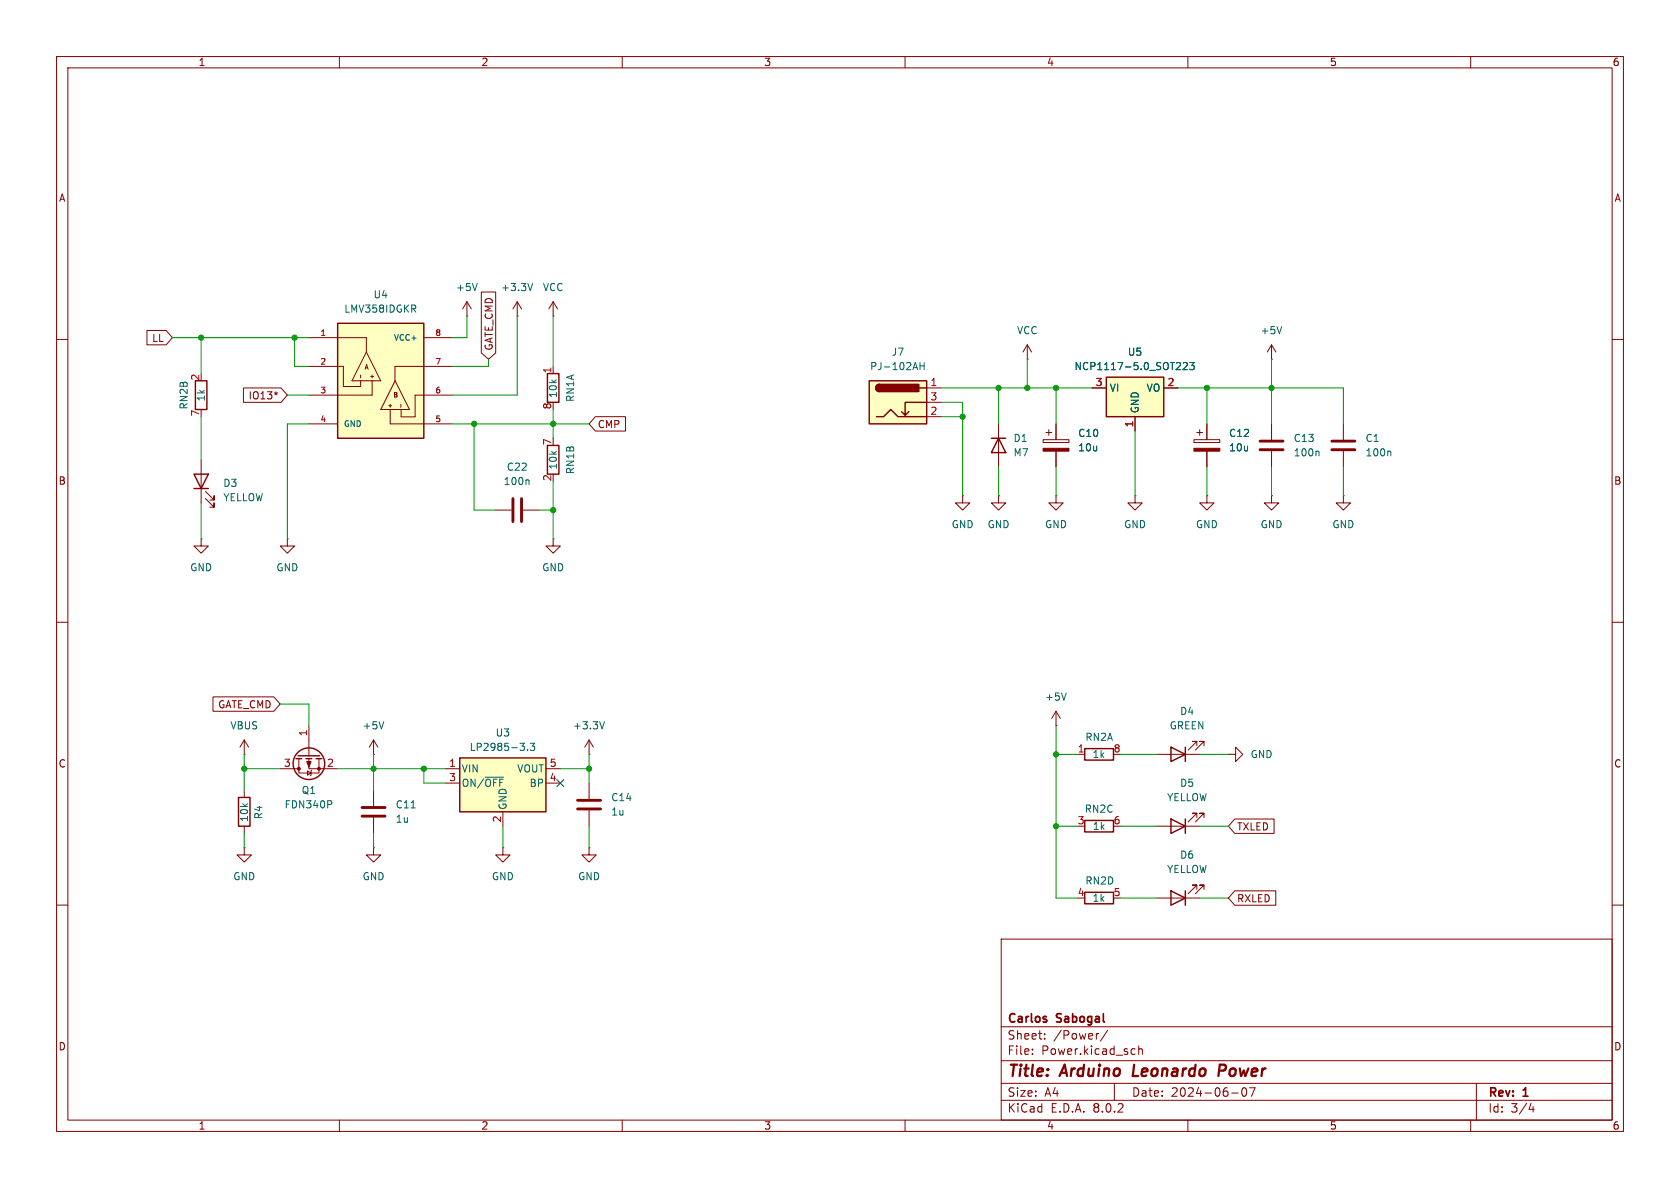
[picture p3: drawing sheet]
<svg xmlns="http://www.w3.org/2000/svg" width="297mm" height="210mm" viewBox="0 0 297 210" stroke-linecap="round" stroke-linejoin="round" font-family="sans-serif">
<g fill="none" stroke="#840000" stroke-width=".18">
<path d="M10 10h277v190h-277zM12 12h273v186h-273zM60 10v2M110 10v2M160 10v2M210 10v2M260 10v2M10 60h2M285 60h2M10 110h2M285 110h2M43.2 133.4h.1"/>
<path d="M43.2 130.8l-.8 1.3M43.2 130.8v2.6M43.2 130.8l.7 1.3M10 160h2M104.1 149.9v1.2h1.3l-1.3 1.3-1.2-1.3h1.2M104.1 149.9h.1M285 160h2M177 166h108v32h-108zM60 198v2M110 198v2M160 198v2M177 194.5h108"/>
<path d="M177 191.5h108M177 187.5h108M177 181.5h108M182.5 186.3v.1M182.5 185.5v.1M184.7 183.6v.1M184.7 182.8v.1M194.2 182.7l-.2 .1M195.8 182.1l-1.3 2M197 191.5v3M200.2 185.4l.5 .1M200.7 186.3l-.5 .1"/>
<path d="M201.3 185.5l.2-.1 .4 .1 .1 .9M201.3 184.9v1.5M210 198v2M217.7 193.2h1.2M219.7 192.4l.2-.1a.81 .81 0 0 1 .6 .6 .81 .81 0 0 1-.3 .8l-.2 .1a.81 .81 0 0 1-.3-1.4zM220.9 192.3h1l-.7 1.5M260 198v2M261 191.5v6.5M270.7 195l-.4 1.1h.9M271 195.6v1"/>
</g>
<path d="M200.5 188.2l-.2 2h.9M216.4 188.2h-.8l-.2 2M216.5 189.2l-1 .1" fill="none" stroke="#840000" stroke-width=".4"/>
<path d="M81.3 134h15.2v9.5h-15.2z" fill="#ffffc2"/>
<path d="M96.8 78.7h2v5.1h-2zM96.8 66h2v5.1h-2zM175.3 77.5h2.5M176.5 77.5l1.3 2.5h-2.5zM34.3 83.8h2.5l-1.2 2.6zM34.3 86.4h2.5M81.3 134h15.2v9.5h-15.2zM42.2 141h2v5.1h-2z" fill="none" stroke="#840000" stroke-width=".25"/>
<g fill="none" stroke="#840000" stroke-width=".18">
<path d="M97.8 64.8v1.2M176.5 74.9v7.7M35.6 81.3v7.6M36.3 88.1l1.5 1.6v-.8v.8h-.7M36.3 86.9l1.5 1.5v-.8v.8h-.7M50.8 95.3v1.2h1.3l-1.3 1.3-1.3-1.3h1.3M50.8 95.3h.1M87.6 90.2h2.8M92.5 90.2h2.7M170.2 87.6v1.3h1.2l-1.2 1.3-1.3-1.3h1.3M170.2 87.6h.1M176.5 87.6v1.3h1.3l-1.3 1.3-1.2-1.3h1.2"/>
<path d="M176.5 87.6h.1M43.2 139.7v1.3M66 133.4h.1M66 130.8l-.7 1.3M66 130.8v2.6M66 130.8l.8 1.3M78.7 135.9h2.6M78.7 138.4h2.6M96.5 135.9h2.6M96.5 138.4h2.6M104.1 133.4h.1M104.1 130.8l-.7 1.3"/>
<path d="M104.1 130.8v2.6M104.1 138.4v2.8M104.1 130.8l.8 1.3M43.2 149.9v1.2h1.2l-1.2 1.3-1.3-1.3h1.3M43.2 149.9h.1M43.2 146.1v1.2M88.9 149.9v1.2h1.3l-1.3 1.3-1.3-1.3h1.3M88.9 149.9h.1M88.9 143.5v2.6M104.1 143.3v2.8"/>
</g>
<path d="M93.3 84.8l.2 .2v.7M67.9 127.6l-.5 1.2M85.8 137.4h3.2M91.9 131.4h.8l-.4 .5M92.6 131.9l.1 .2-.1 .5M93.3 132.5v.2M93.7 131.4h.8l-.4 .5 .4 .1v.5l-.2 .2-.6-.2M106.9 127.6l-.5 1.2" fill="none" stroke="#006464" stroke-width=".18"/>
<path d="M90.7 88.1v4.1M92.2 88.1v4.1M102.1 141.5h4.1M102.1 143h4.1" fill="none" stroke="#840000" stroke-width=".51"/>
<path d="M195.6 66.7h10.1v7h-10.1z" fill="#ffffc2"/>
<path d="M195.6 66.7h10.1v7h-10.1z" fill="none" stroke="#840000" stroke-width=".25"/>
<path d="M193 68.6h2.6M200.7 73.7v2.5M205.7 68.6h2.6M66 139.7v2.8M66 149.9v1.2h1.3l-1.3 1.3-1.2-1.3h1.2M66 149.9h.1M66 144.5v2.8" fill="none" stroke="#840000" stroke-width=".18"/>
<path d="M207.9 65.3h.8M208.6 64.2v.4M209.2 64.2l.5-.1 .2 .3-.8 .9h.8M210.3 64.1h.8l-.4 .5 .4 .1v.5l-.2 .1-.6-.1M72.7 142.8h.7" fill="none" stroke="#006464" stroke-width=".18"/>
<path d="M64 142.7h4.1M64 144.3h4.1" fill="none" stroke="#840000" stroke-width=".51"/>
<path d="M153.7 67.3h10.1v7.6h-10.1z" fill="#ffffc2"/>
<g fill="none" stroke="#840000" stroke-width=".25">
<path d="M34.5 67.3h2.1v5.1h-2.1zM153.7 67.3h10.1v7.6h-10.1zM154.9 73.7h1.3l1.3-1.3 1.2 1.3h5.1M155.4 67.9a.64 .64 0 0 0-.6 .7 .64 .64 0 0 0 .6 .6M160.7 72.8l-.7 .6M162.6 68.6h1.2M163.8 71.1h-3.8v2.3l-.6-.6M52.3 134.1h1M52.7 133.6h3.8M54.1 134.1h1M55.9 134.1h1M191.8 132.3h5v2.1h-5z"/>
<path d="M207 132.1l2.5 1.3-2.5 1.2zM209.5 132.1v2.5M191.8 157.7h5v2.1h-5zM191.8 145h5v2.1h-5zM207 144.8l2.5 1.3-2.5 1.2zM207 157.5l2.5 1.3-2.5 1.2zM209.5 144.8v2.5M209.5 157.5v2.5"/>
<circle cx="54.6" cy="135" r="2.79"/>
</g>
<g fill="#840000" stroke="#840000" stroke-width=".25">
<path d="M155 68.1l.4-.2v1.3a.63 .63 0 0 1-.5-.4 .63 .63 0 0 1 .1-.7z"/>
<path d="M155.4 67.9h7v1.3h-7z"/>
</g>
<g fill="none" stroke="#840000" stroke-width=".18">
<path d="M82.5 55.9h.1M82.5 53.3l-.7 1.3M82.5 53.3v2.6M82.5 53.3l.8 1.3M91.4 55.9h.1M91.4 53.3l-.7 1.3M91.4 53.3v2.6M91.4 53.3l.8 1.3M97.8 55.9h.1M97.8 53.3l.8 1.3M97.8 53.3v2.6M97.8 53.3l-.8 1.3"/>
<path d="M163.8 68.6h2.6M163.8 73.7h2.6M163.8 71.1h2.6M181.6 63.5h.1M181.6 61l-.8 1.2M181.6 61v2.5M181.6 61l.8 1.2M184.4 77.7h4.6v.5h-4.6zM184.9 76.5h1M185.4 75.9v1.1M186.7 74.9v2.8M186.7 79.8v2.8"/>
<path d="M211.1 77.7h4.5v.5h-4.5zM211.6 76.5h1M212.1 75.9v1.1M213.4 74.9v2.8M213.4 79.8v2.8M224.8 63.5h.1M224.8 61l-.8 1.2M224.8 61v2.5M224.8 74.9v2.8M224.8 79.8v2.8M224.8 61l.8 1.2M237.5 74.9v2.8"/>
<path d="M237.5 79.8v2.8M35.6 95.3v1.2h1.2l-1.2 1.3-1.3-1.3h1.3M35.6 95.3h.1M97.8 95.3v1.2h-1.3l1.3 1.3 1.3-1.3h-1.3M97.8 95.3h.1M186.7 87.6v1.3h1.3l-1.3 1.3-1.3-1.3h1.3M186.7 87.6h.1M200.7 87.6v1.3h1.2l-1.2 1.3-1.3-1.3h1.3M200.7 87.6h.1M213.4 87.6v1.3h1.2l-1.2 1.3-1.3-1.3h1.3M213.4 87.6h.1M224.8 87.6v1.3h1.3l-1.3 1.3-1.3-1.3h1.3"/>
<path d="M224.8 87.6h.1M237.5 87.6v1.3h1.3l-1.3 1.3-1.3-1.3h1.3M237.5 87.6h.1M49.5 135.9h3.3M52.8 134.1v2.6h3.6v-2.6M54.4 136.3l.6 .4-.6 .3zM54.6 134.1v1.8h5.1M54.6 128.3v5.3M55.1 136.1l-.1 .2v.7l-.1 .2M186.7 128.3h.1M186.7 125.7v2.6M186.7 125.7l-.8 1.3"/>
<path d="M186.7 125.7l.8 1.3M190.5 133.4h1.3M204.5 133.4h7.6M211.6 131.8v-.7h-.8h.8l-1.5 1.5M212.9 131.8v-.7h-.8h.8l-1.6 1.5M217.2 133.4h1.2v-1.3l1.3 1.3-1.3 1.2v-1.2M217.2 133.4h.1M204.5 146.1h7.6M204.5 158.8h7.6M211.6 144.5v-.7h-.8h.8l-1.5 1.5M211.6 157.2v-.7h-.8h.8l-1.5 1.5M212.9 144.5v-.7h-.8h.8l-1.6 1.5"/>
<path d="M212.9 157.2v-.7h-.8h.8l-1.6 1.5"/>
</g>
<path d="M84.4 50.1l-.5 1.3M94.2 50.1l-.5 1.3M226.6 57.7l-.4 1.3M162.7 64.1v1.2M162.7 64.7h.7M163.4 64.1v1.2M233 79.7l.2 .2v.7M245.7 79.7l.2 .2v.7M188.5 122.5l-.4 1.3M58.4 141.5l.3 .3-.1 .3-.2 .1" fill="none" stroke="#006464" stroke-width=".18"/>
<g fill="#840000" stroke="#840000" stroke-width=".18">
<path d="M54.2 134.6h.8l-.4 1z"/>
<path d="M184.4 79.2h4.6v.6h-4.6z"/>
<path d="M211.1 79.2h4.5v.6h-4.5z"/>
<circle cx="56.4" cy="135.9" r=".25"/>
<circle cx="52.8" cy="135.9" r=".25"/>
</g>
<path d="M222.8 79.5h4M222.8 78h4M235.5 79.5h4M235.5 78h4" fill="none" stroke="#840000" stroke-width=".51"/>
<path d="M59.7 57.2h15.2v20.3h-15.2z" fill="#ffffc2"/>
<path d="M59.7 57.2h15.2v20.3h-15.2z" fill="none" stroke="#840000" stroke-width=".25"/>
<g fill="none" stroke="#840000" stroke-width=".18">
<path d="M26 58.4h3.4l1.1 1.3-1.1 1.3h-3.4zM54.6 59.7h10.2v2.5M74.9 59.7h5.1M85.1 51.6h2.5v10.8l-1.2 1.1-1.3-1.1zM43 68.6h6.7l1.1 1.3-1.1 1.2h-6.7zM49.1 69.4l-.3 .2 .2 .2M54.6 64.8h6.1v3.5h3.1v-1M54.6 74.9h5.1M63.8 66.3v.5M64.8 62.2l2.5 5.1h-5.1zM65.5 66.5h.5M65.8 67.3v2.6h-11.2"/>
<path d="M65.8 66.3v.5M68.7 71.7h.5M69 72.4v2.5h11M69 71.5v.5M69.8 67.3l2.6 5.1h-5.1zM70.9 71.5v.5M80 64.8h-10.2v2.6M80 69.9h-6.6v3.8h-2.5v-1.3M105.3 73.7h5.3v2.5h-5.3l-1.2-1.3zM186.7 74.9v2.8M186.7 79.8v2.8M193 68.6h2.6"/>
<path d="M200.7 73.7v2.5M205.7 68.6h2.6M213.4 74.9v2.8M213.4 79.8v2.8M37.7 123.2h10.7l1.1 1.3-1.1 1.2h-10.7zM218.3 144.8h6.9v2.5h-6.9l-1.1-1.2zM218.3 157.5h7.2v2.5h-7.2l-1.1-1.2z"/>
</g>
<path d="M73.1 54.6l.4 .6M73.4 54v.5M207.9 65.3h.8M208.6 64.2v.4M209.2 64.2l.5-.1 .2 .3-.8 .9h.8M210.3 64.1h.8l-.4 .5 .4 .1v.5l-.2 .1-.6-.1" fill="none" stroke="#006464" stroke-width=".18"/>
<g fill="none" stroke="#009600" stroke-width=".18">
<path d="M30.5 59.7h24.1M35.6 59.7v6.3M52.1 59.7v5.1h2.5M82.5 55.9v3.8h-2.5M91.4 55.9v14h-11.4M97.8 55.9v8.9M35.6 73.7v7.6M50.8 69.9h3.8M54.6 74.9h-3.8v20.4M80 74.9h24.1M83.8 74.9v15.3h3.8M86.4 63.5v1.3h-6.4"/>
<path d="M97.8 72.4v5.1M166.4 71.1h3.8v16.5M166.4 73.7h3.8M166.4 68.6h26.6M176.5 68.6v6.3M181.6 63.5v5.1M186.7 68.6v6.3M200.7 76.2v11.4M208.3 68.6h29.2v6.3M213.4 68.6v6.3M224.8 63.5v11.4M35.6 88.9v6.4"/>
<path d="M95.2 90.2h2.6M97.8 85.1v10.2M176.5 82.6v5M186.7 82.6v5M213.4 82.6v5M224.8 82.6v5M237.5 82.6v5M43.2 135.9h6.3M43.2 133.4v6.3M49.5 124.5h5.1v3.8M59.7 135.9h19M66 133.4v6.3"/>
<path d="M74.9 135.9v2.5h3.8M99.1 135.9h5M104.1 133.4v5M186.7 128.3v30.5h3.8M186.7 133.4h3.8M198.1 133.4h6.4M212.1 133.4h5.1M43.2 147.3v2.6M66 147.3v2.6M88.9 146.1v3.8M104.1 146.1v3.8M186.7 146.1h3.8"/>
<path d="M198.1 146.1h6.4M198.1 158.8h6.4M212.1 146.1h5.1M212.1 158.8h5.1"/>
</g>
<path d="M98.5 137.8l1.2 1.2M99.7 137.8l-1.2 1.2" fill="none" stroke="#000084" stroke-width=".18"/>
<g fill="#009600" stroke="#009600" stroke-width=".18">
<circle cx="170.2" cy="73.7" r=".46"/>
<circle cx="97.8" cy="74.9" r=".46"/>
<circle cx="186.7" cy="68.6" r=".46"/>
<circle cx="213.4" cy="68.6" r=".46"/>
<circle cx="186.7" cy="133.4" r=".46"/>
<circle cx="176.5" cy="68.6" r=".46"/>
<circle cx="181.6" cy="68.6" r=".46"/>
<circle cx="43.2" cy="135.9" r=".46"/>
<circle cx="66" cy="135.9" r=".46"/>
<circle cx="74.9" cy="135.9" r=".46"/>
<circle cx="104.1" cy="135.9" r=".46"/>
<circle cx="83.8" cy="74.9" r=".46"/>
<circle cx="97.8" cy="90.2" r=".46"/>
<circle cx="224.8" cy="68.6" r=".46"/>
<circle cx="186.7" cy="146.1" r=".46"/>
<circle cx="35.6" cy="59.7" r=".46"/>
<circle cx="52.1" cy="59.7" r=".46"/>
</g>
<g font-size="2.8" fill="#840000">
<text x="178" y="190.9">Title:</text>
<text x="187.7" y="190.9">Arduino</text>
<text x="201.1" y="190.9">Leonardo</text>
<text x="217.1" y="190.9">Power</text>
</g>
<g font-size="2.1" fill="#840000">
<text x="178" y="184">Sheet:</text>
<text x="178" y="181.2">Carlos</text>
<text x="186.2" y="184">/Power/</text>
<text x="186.9" y="181.2">Sabogal</text>
<text x="178" y="186.7">File:</text>
<text x="184.1" y="186.7">Power.kicad_sch</text>
<text x="178" y="196.9">KiCad</text>
<text x="178" y="194.1">Size:</text>
<text x="184.7" y="194.1">A4</text>
<text x="185.7" y="196.9">E.D.A.</text>
<text x="193.3" y="196.9">8.0.2</text>
<text x="200" y="194.1">Date:</text>
<text x="207" y="194.1">2024-06-07</text>
<text x="263" y="194.3">Rev:</text>
<text x="263" y="196.9">Id:</text>
<text x="267.1" y="196.9">3/4</text>
<text x="269.4" y="194.3">1</text>
</g>
<g font-size="1.8" fill="#840000">
<text x="35" y="11.9">1</text>
<text x="85" y="11.9">2</text>
<text x="135" y="11.9">3</text>
<text x="185" y="11.9">4</text>
<text x="235" y="11.9">5</text>
<text x="285" y="11.9">6</text>
<text x="10.3" y="35.9">A</text>
<text x="285.3" y="35.9">A</text>
<text x="26.8" y="60.6">LL</text>
<text x="87.3" y="62.1" transform="rotate(-90 87.3 62.1)">GATE_CMD</text>
<text x="43.8" y="70.8">IO13*</text>
<text x="105.6" y="75.9">CMP</text>
<text x="10.3" y="85.9">B</text>
<text x="285.3" y="85.9">B</text>
<text x="38.5" y="125.4">GATE_CMD</text>
<text x="10.3" y="135.9">C</text>
<text x="285.3" y="135.9">C</text>
<text x="218.6" y="147">TXLED</text>
<text x="218.6" y="159.7">RXLED</text>
<text x="10.3" y="185.9">D</text>
<text x="285.3" y="185.9">D</text>
<text x="35" y="199.9">1</text>
<text x="85" y="199.9">2</text>
<text x="135" y="199.9">3</text>
<text x="185" y="199.9">4</text>
<text x="235" y="199.9">5</text>
<text x="285" y="199.9">6</text>
</g>
<g font-size="1.8" fill="#006464">
<text x="65.9" y="52.9">U4</text>
<text x="80.5" y="51.7">+5V</text>
<text x="88.5" y="51.7">+3.3V</text>
<text x="95.9" y="51.7">VCC</text>
<text x="60.8" y="55.5">LMV358IDGKR</text>
<text x="179.7" y="59.3">VCC</text>
<text x="222.8" y="59.3">+5V</text>
<text x="153.7" y="65.6">PJ-102AH</text>
<text x="157.6" y="63.1">J7</text>
<text x="189.9" y="65.6">NCP1117-5.0_SOT223</text>
<text x="199.3" y="63.1">U5</text>
<text x="36.4" y="71.1" transform="rotate(-90 36.4 71.1)">1k</text>
<text x="98.7" y="70.5" transform="rotate(-90 98.7 70.5)">10k</text>
<text x="101.7" y="71.2" transform="rotate(-90 101.7 71.2)">RN1A</text>
<text x="196.1" y="69.4">VI</text>
<text x="202.6" y="69.4">VO</text>
<text x="33.4" y="72.5" transform="rotate(-90 33.4 72.5)">RN2B</text>
<text x="190.5" y="77.4">C10</text>
<text x="201.5" y="73.2" transform="rotate(-90 201.5 73.2)">GND</text>
<text x="217.2" y="77.4">C12</text>
<text x="89.5" y="83.4">C22</text>
<text x="98.7" y="83.1" transform="rotate(-90 98.7 83.1)">10k</text>
<text x="101.7" y="83.9" transform="rotate(-90 101.7 83.9)">RN1B</text>
<text x="179.1" y="78.3">D1</text>
<text x="179.1" y="80.9">M7</text>
<text x="190.5" y="80">10u</text>
<text x="217.2" y="80">10u</text>
<text x="228.6" y="80.9">100n</text>
<text x="228.6" y="78.3">C13</text>
<text x="241.3" y="78.3">C1</text>
<text x="241.3" y="80.9">100n</text>
<text x="39.4" y="86.3">D3</text>
<text x="39.4" y="88.8">YELLOW</text>
<text x="88.9" y="86">100n</text>
<text x="168.1" y="93.6">GND</text>
<text x="174.5" y="93.6">GND</text>
<text x="184.7" y="93.6">GND</text>
<text x="198.6" y="93.6">GND</text>
<text x="211.3" y="93.6">GND</text>
<text x="222.8" y="93.6">GND</text>
<text x="235.5" y="93.6">GND</text>
<text x="33.5" y="101.2">GND</text>
<text x="48.8" y="101.2">GND</text>
<text x="95.8" y="101.2">GND</text>
<text x="184.7" y="124.1">+5V</text>
<text x="40.6" y="129.1">VBUS</text>
<text x="64" y="129.1">+5V</text>
<text x="87.5" y="130.4">U3</text>
<text x="101.2" y="129.1">+3.3V</text>
<text x="191.8" y="131.2">RN2A</text>
<text x="206.7" y="129.1">GREEN</text>
<text x="208.5" y="126.6">D4</text>
<text x="81.5" y="136.8">VIN</text>
<text x="82.9" y="132.9">LP2985-3.3</text>
<text x="91.3" y="136.8">VOUT</text>
<text x="193" y="134.2">1k</text>
<text x="221" y="134.2">GND</text>
<text x="50.2" y="143.1">FDN340P</text>
<text x="53.2" y="140.6">Q1</text>
<text x="69.9" y="143.1">C11</text>
<text x="81.5" y="139.3">ON/~{OFF}</text>
<text x="89.8" y="143.3" transform="rotate(-90 89.8 143.3)">GND</text>
<text x="93.5" y="139.3">BP</text>
<text x="108" y="141.8">C14</text>
<text x="191.7" y="143.9">RN2C</text>
<text x="206.2" y="141.8">YELLOW</text>
<text x="208.5" y="139.3">D5</text>
<text x="44" y="145.4" transform="rotate(-90 44 145.4)">10k</text>
<text x="46.6" y="144.9" transform="rotate(-90 46.6 144.9)">R4</text>
<text x="69.9" y="145.6">1u</text>
<text x="108" y="144.4">1u</text>
<text x="193.1" y="146.9">1k</text>
<text x="41.1" y="155.8">GND</text>
<text x="64" y="155.8">GND</text>
<text x="86.9" y="155.8">GND</text>
<text x="102.1" y="155.8">GND</text>
<text x="206.2" y="154.5">YELLOW</text>
<text x="208.5" y="152">D6</text>
<text x="191.8" y="156.6">RN2D</text>
<text x="193" y="159.6">1k</text>
</g>
<g font-size="1.8" fill="#a90000">
<text x="35.3" y="67.4" transform="rotate(-90 35.3 67.4)">2</text>
<text x="97.5" y="66.1" transform="rotate(-90 97.5 66.1)">1</text>
<text x="164.4" y="68.3">1</text>
<text x="164.4" y="70.9">3</text>
<text x="193.6" y="68.3">3</text>
<text x="206.3" y="68.3">2</text>
<text x="35.3" y="73.7" transform="rotate(-90 35.3 73.7)">7</text>
<text x="97.5" y="72.5" transform="rotate(-90 97.5 72.5)">8</text>
<text x="164.4" y="73.4">2</text>
<text x="200.4" y="75.6" transform="rotate(-90 200.4 75.6)">1</text>
<text x="97.5" y="78.8" transform="rotate(-90 97.5 78.8)">7</text>
<text x="97.5" y="85.2" transform="rotate(-90 97.5 85.2)">2</text>
<text x="54.4" y="130.2" transform="rotate(-90 54.4 130.2)">1</text>
<text x="50.1" y="135.6">3</text>
<text x="57.7" y="135.6">2</text>
<text x="79.3" y="135.6">1</text>
<text x="97.1" y="135.6">5</text>
<text x="190.4" y="133.1">1</text>
<text x="196.8" y="133.1">8</text>
<text x="79.3" y="138.2">3</text>
<text x="97.1" y="138.2">4</text>
<text x="88.6" y="145.5" transform="rotate(-90 88.6 145.5)">2</text>
<text x="190.4" y="145.8">3</text>
<text x="196.8" y="145.8">6</text>
<text x="190.4" y="158.5">4</text>
<text x="196.8" y="158.5">5</text>
</g>
<g font-size="1.4" fill="#a90000">
<text x="56.5" y="59.4">1</text>
<text x="76.9" y="59.4">8</text>
<text x="56.5" y="64.5">2</text>
<text x="76.9" y="64.5">7</text>
<text x="56.5" y="69.6">3</text>
<text x="76.9" y="69.6">6</text>
<text x="56.5" y="74.7">4</text>
<text x="76.9" y="74.7">5</text>
</g>
<g font-size="1.4" fill="#006464">
<text x="69.5" y="60.4">VCC+</text>
<text x="60.7" y="75.7">GND</text>
</g>
<g font-size="1.1" fill="#840000">
<text x="64.3" y="65.5">A</text>
<text x="69.4" y="70.5">B</text>
</g>
</svg>
